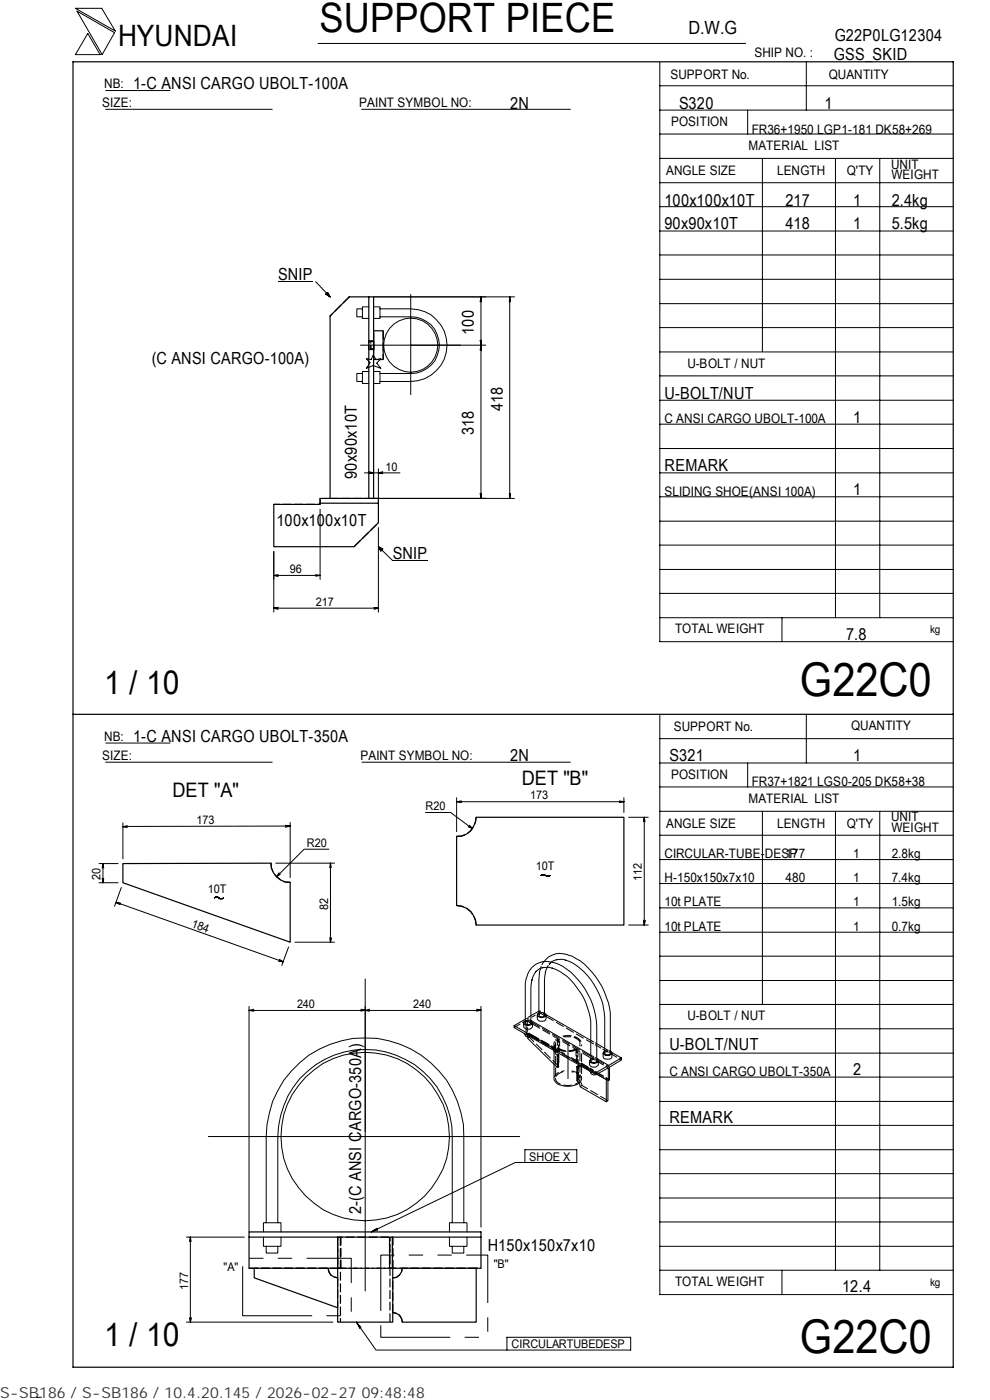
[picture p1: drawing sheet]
<svg xmlns="http://www.w3.org/2000/svg" width="210mm" height="297mm" viewBox="0 0 210 297" stroke-linecap="round" stroke-linejoin="round" font-family="sans-serif">
<g fill="none" stroke="#000" stroke-width=".21">
<path d="M16 1.8h5.6l2.9 4.8zM16.3 2.4l8 4.5-2.6 4.7zM18.6 7.1l2.6 4.5h-5.2zM22.4 19.2h13.7M67.5 9.2h90.6M139.9 18.2h62.3M139.9 13.2v122.9h62.3M171 13.1v10.3M22.4 23.2h35.3M76.7 23.2h44.3M139.9 38.8h62.3M139.9 33.6h62.3"/>
<path d="M139.9 28.4h62.3M139.9 23.4h62.3M158.6 23.4v5M161.7 33.6v41M177.2 33.7v97.4M186.6 33.7v97.4M59 59.8h7.4M67 59.8l3 3.2M139.9 59.3h62.3M139.9 54.1h62.3M139.9 49h62.3M139.9 43.8h62.3"/>
<path d="M69.1 62.4l.4-.3 .5 .9zM76.9 79.2h-1.2v1.7h1.2M76.9 65.5h-1.2v1.7h1.2M77.7 76.1l1 .2 .5-1 .5 1 1.1-.2-.9 .9 .9 1.1-1.6-.6-1.5 .6 .8-1.1zM78.2 78.8h-1.3v2.6h1.3M78.2 65.1h-1.3v2.5h1.3M79.2 78.8h1.4v2.6h-1.4M79.2 65.1h1.4v2.5h-1.4M79.2 63h29.9M80.6 65.5h6.5a7.7 7.7 0 0 1 7.7 7.7 7.7 7.7 0 0 1-7.7 7.7h-6.5M80.6 67.2h6.5a6 6 0 0 1 6.1 6 6 6 0 0 1-6.1 6h-6.5M87.1 62.5v21.2"/>
<path d="M101.8 72.2h.3l-.1 1zM101.9 73.9h.2M101.9 72.5h.2M101.9 63.7h.2M102 73.2l.1 1h-.3zM102 63v42.7M102 63l.1 1h-.3zM103 73.2h-26.6M108 63.7h.2M108.1 63l.2 1h-.3zM108.1 63v42.7M139.9 79.7h62.3"/>
<path d="M139.9 74.7h62.3M139.9 69.5h62.3M139.9 64.4h62.3M79.2 99.5v.5M80.3 99.5v6.2M139.9 95.2h62.3M139.9 90h62.3M139.9 84.9h62.3M58.1 117v12.9M67.9 108v14.9M77.3 100.3h7.5M78.2 100.1l1 .2-1 .2"/>
<path d="M79.2 105.7h29.9M80.3 111.9v18M80.3 116l.9 .5-.4 .4zM80.3 116l3 3h7.4M81.2 100.1l-.9 .2 .9 .2M101.8 104.7h.3l-.1 1zM101.9 105.1h.2M108 104.7h.3l-.2 1zM108 105.1h.2M139.9 100.3h62.3M139.9 115.6h62.3M139.9 110.6h62.3"/>
<path d="M139.9 105.4h62.3M58.1 122.1l.9 .2M58.1 122.1h9.8M58.1 129l.9 .3M58.1 129h22.2M59 121.9l-.9 .2M59 128.9l-.9 .1M67 121.9l.9 .2M67.9 122.1l-.9 .1M79.3 128.9l1 .1M80.3 129l-1 .3M139.9 131.1h62.3"/>
<path d="M139.9 125.9h62.3M139.9 120.8h62.3M165.9 131.1v5M22.4 157.6h13.7M139.9 151.7v122.9h62.3M139.9 156.7h62.3M171 151.5v10.4M22.4 161.7h35.3M26.1 174.6v7.6M27 175.2l-.9 .2 .9 .2M60.5 175.1l1 .1M61.5 174.5v11.7"/>
<path d="M61.5 175.2l-1 .3M61.5 175.2l-35.4 .1M76.8 161.7h44.2M90.2 172.4h5.4l4.6 3.4M96.8 169.2v7.2M96.8 170.1l1.1 .2M96.8 170.1h35.5M97.9 169.9l-1.1 .2M99.6 175.1l.6 .7-.9-.4M131.4 169.9l.9 .2M132.3 169.2v3.2M132.3 170.1l-.9 .2"/>
<path d="M133.3 173.4h4.2M136.6 173.4l-.1 .9M136.6 173.4l.2 .9M136.6 173.4v22.8M139.9 177.2h62.3M139.9 172.1h62.3M139.9 167h62.3M139.9 161.9h62.3M158.6 161.9v5.1M161.7 172.1v41M177.2 172.2v97.3M186.6 172.2v97.3"/>
<path d="M21 183.2h4.1M21 187.3h4.1M21.7 186.3l.1 1M21.8 183.2l-.1 .9M21.8 183.2l.2 .9M21.8 183.2v4.1M22 186.3l-.2 1M24.6 191.4l35.4 12.6M25.6 191.6l-1-.1 .9 .4M25.7 188.3l-1.4 4M45.5 190.5l.2-.2h.5l.4 .4a.99 .99 0 0 0-1.1-.2zM47.4 190.5l-.3 .2h-.5"/>
<path d="M58.5 183.1h12.4M59.2 185.2l-.5 .8M59.4 185.5l-.7 .5M62.6 199.9h8.3M69.8 180.2h-5.3l-5.8 5.8M69.9 199l.2 .9M70.1 183.1l-.2 1M70.1 183.1l.2 1M70.1 183.1v16.8M70.3 199l-.2 .9M114.7 185.7l.3-.1h.5l.2 .1M115.7 185.7l.5 .2"/>
<path d="M115.7 185.7l.2 .2h.6l.2-.2M116.4 185.8l-.2 .1M116.7 185.7l-.5 .2M116.7 185.7l-.2 .1M133.3 196.2h4.2M136.5 195.2l.1 1M136.9 195.2l-.3 1M139.9 182.4h62.3M139.9 197.8h62.3M139.9 192.6h62.3M139.9 187.4h62.3M52.8 214.4h49.2"/>
<path d="M52.8 213.5v47.9M52.8 214.4l1 .1M53.8 214.1l-1 .3M59.3 203.5l.8 .5h-1M61.2 200.9l-1.4 3.9M76.5 214.1l1 .2-1 .2M77.5 207.7v66.2M78.4 214.1l-.9 .3 .9 .1M101.1 214.1l.9 .2-.9 .2M102 213.5v46.8M111.1 217v.8a1.11 1.11 0 0 0 1.8 0v-.8M111.2 219.2l.1 .2 .4 .1"/>
<path d="M111.4 216.7l-.3 .3a1.03 1.03 0 0 0 .9 .6 1.03 1.03 0 0 0 .9-.6l-.3-.3M111.4 219.4a.61 .61 0 0 0 .3 .6 .61 .61 0 0 0 .6 0M111.4 216.2l-2.4 1.4M111.5 219.4l-.1 .2M111.6 216.5l-.2 .1M111.9 220v.3l5.6 5.5M112.3 220h.1M112.6 216.5l12.7 7.3M114 215.4v.7a1.07 1.07 0 0 0 1.7 .2l.1-.9M114.3 214.5l-1.7 1M114.5 214.9l-.5 .2v.3a1.11 1.11 0 0 0 1.8 0l-.3-.4M115.1 205.3a5.6 5.6 0 0 1 4.4 1.3 14.2 14.2 0 0 1 5.8 11v7.5a.76 .76 0 0 0 1.3 0v-7.5a15.8 15.8 0 0 0-8.2-13.1 4.8 4.8 0 0 0-5.5 .7 5.8 5.8 0 0 0-1.5 4.3v7.5a.63 .63 0 0 0 .6 .4 .63 .63 0 0 0 .6-.4v-7.5l.3-1.7-.1 .2 .9-1.9-.1 .1 1-.8 .5-.1"/>
<path d="M115.4 204a4.2 4.2 0 0 1 5.1-1.4 12.1 12.1 0 0 1 6.5 5.6 16.4 16.4 0 0 1 2.4 7.7v7.5a.69 .69 0 0 1-1.1 0v-7.5a14.6 14.6 0 0 0-7.6-11.9 3.8 3.8 0 0 0-3.8 .1M115.7 215.2l9.6 5.5M116.1 205.2l-.5 1.1 .1-.1-.2 1.6v7.6a.69 .69 0 0 1-1.2 0v-7.6l.2-1.8 .2-.6M139.9 218.3h62.3M139.9 213.1h62.3M139.9 208h62.3M139.9 202.9h62.3M117.5 223v6a2.5 2.5 0 0 0 2.6 1.5l1.3-.1 1.4-.6M118.4 222.9h.1M120.5 221.4v7.4M122.3 226.3v3a1.34 1.34 0 0 1 .7 1.2l5.6 3.3 .3-.3v-4.3M122.6 226.1l-.1 .1"/>
<path d="M122.6 226.1h.4M123 225.9l-.2 .4h-.5l.2-.1M123 221.6v.1M125 225.1v.8a1.11 1.11 0 0 0 1.9 0v-.8M125.1 227.2l.2 .3 .3 .1M125.3 224.7l-.3 .4a1.11 1.11 0 0 0 1.9 0l-.3-.4M125.3 227.4a.7 .7 0 0 0 1 .6M126.4 228v-.4l-17.4-10v.4l17.4 10 2.6-1.4v2.7M126.6 224.5l2.5 1.5M126.6 221.4l1.7 1M127.9 223.4v.8a1.13 1.13 0 0 0 1.8 .2l.1-1M128.3 223l-.4 .4a1.11 1.11 0 0 0 1.9 0l-.4-.4"/>
<path d="M129.7 223.3l2.1 1.1-5.4 3.2M131.8 224.4v.5l-2.5 1.5v2.7l-.3 .2-2.5-1.5 2.1 1.2v4.8M139.9 238.7h62.3M139.9 233.7h62.3M139.9 228.5h62.3M139.9 223.4h62.3M44.2 241.1h66M56.5 259.4v-18.3a21 21 0 0 1 20.9-20.9 21 21 0 0 1 21 20.9v18.3M58.9 259.4v-18.3a18.5 18.5 0 0 1 18.5-18.4 18.5 18.5 0 0 1 18.5 18.4v18.3M111.3 243.9h11v2.7h-11zM111.3 246.6h-2l-30.6 14.8M139.9 259.2h62.3"/>
<path d="M139.9 254.2h62.3M139.9 249h62.3M139.9 243.9h62.3M39.5 262.5h12.3M40.2 279.6l.2 .9M40.4 262.5l-.2 .9M40.4 262.5l.1 .9M40.4 262.5v18M40.6 279.6l-.2 .9M55.9 262.5v1.9h3.7v-1.9M55.9 261.4v-2h3.7v2M56.5 264.4v1.4h2.4v-1.4"/>
<path d="M78.7 261.4l1.2-.8 .2 .3zM79.6 260.8l.1 .2M95.3 262.5v1.9h3.7v-1.9M95.3 261.4v-2h3.7v2M95.9 264.4v1.4h2.5v-1.4M139.9 269.5h62.3M139.9 264.4h62.3M165.9 269.5v5.1M8.8 296.4l-1 .1M39.5 280.5h31.1M75.6 280.5l4.1 5.9h27.8M75.6 280.5l.9 1.1-.2 .2z"/>
<path d="M76.3 281.3h-.2M107.5 283.7h26.3v2.7h-26.3z"/>
<circle cx="87.1" cy="73.2" r="5.7"/>
<circle cx="77.4" cy="241.1" r="17.9"/>
</g>
<g fill="none" stroke="#000" stroke-width=".25">
<path d="M15.5 13.1h186.7v277h-186.7zM78.2 63h1v42.7h-1zM78.2 63h-4.1l-4.1 4v38.7M79.2 70.2h2.1v6.1h-2.1M67.9 106.8v.2h-9.8v9h17l5.2-5.1v-4.1M67.9 105.7h12.4v1.1h-12.4zM15.5 151.5h186.7M96.8 177.5a4 4 0 0 0 4.2-4.1h31.3v22.8h-31.3a4.2 4.2 0 0 0-4.2-4.1M96.8 177.5v14.6M96.8 177.5h.1M26.1 183.2l31.4-.1a4 4 0 0 0 4 4.1v12.7l-35.4-12.6zM57.5 183.1v.1"/>
<path d="M96.8 192.1h.1M52.8 261.4h49.2v1.1h-49.2zM52.8 262.5v6.6h1.1M69.6 269.1h-15.7v2l17.7 6.3v-6.3M69.6 269.1a2.02 2.02 0 0 0 2 2M69.6 269.1h2M71.6 262.5v8.6M71.6 277.4v3.1h11.7v-2M83.2 262.5v6.6h2.1M83.3 269.1v9.4M85.3 269.1h15.7v11.4h-15.7a2.02 2.02 0 0 0-2-2M85.3 269.1a2.02 2.02 0 0 1-2 2"/>
<path d="M102 262.5v6.6h-1"/>
</g>
<g fill="none" stroke="#000" stroke-width=".25" stroke-dasharray="1.9 .6" stroke-linecap="butt">
<path d="M74.1 63l-4.1 4M79.2 70.2v6.1v-6.1M79.2 73.6v.4h-.6v-1.5h.6v1.1M79.2 74v.2h-1v-1.9h1v1.7M81.3 70.2v6.1M67.9 105.7v1.3h-9.8M70 105.7h8.2M75.1 116l5.2-5.1M96.8 177.5a4 4 0 0 0 4.2-4.1M57.5 183.1a4 4 0 0 0 4 4.1M101 196.2a4.2 4.2 0 0 0-4.2-4.1M52.8 269.1h49.2"/>
<path d="M69.6 269.1h-15.7M71.6 269.1v-6.6M71.6 271.1v6.3M72.2 262.5v6.6M72.2 262.5v18M72.3 269.1v-6.6M82.6 262.5v6.6v-6.6M83.2 269.1h-11.6M83.3 262.5v6.6M83.3 269.1v-6.6h-11.7v6.6M83.3 278.5v-7.4M101 269.1h-15.7"/>
<path d="M82.7 280.5v-18"/>
</g>
<path d="M78.6 74v-1.5M79.2 72.5v1.5" fill="none" stroke="#000" stroke-width=".25" stroke-dasharray=".8 .3" stroke-linecap="butt"/>
<path d="M78.2 74.2v-1.9M79.2 72.3v1.9" fill="none" stroke="#000" stroke-width=".25" stroke-dasharray="1 .3" stroke-linecap="butt"/>
<path d="M71.6 269.1h.7M71.6 269.1h.6M83.3 269.1h-.7" fill="none" stroke="#000" stroke-width=".25" stroke-dasharray=".3 .1" stroke-linecap="butt"/>
<path d="M82.6 269.1h.6" fill="none" stroke="#000" stroke-width=".25" stroke-dasharray=".4 .2" stroke-linecap="butt"/>
<path d="M69.6 269.1a2.02 2.02 0 0 0 2 2M83.3 271.1a2.02 2.02 0 0 0 2-2M85.3 280.5a2.02 2.02 0 0 0-2-2" fill="none" stroke="#000" stroke-width=".25" stroke-dasharray="1.8 .6" stroke-linecap="butt"/>
<g fill="none" stroke="#000" stroke-width=".21" stroke-dasharray="1.9 .6" stroke-linecap="butt">
<path d="M112.5 219.8l5 2.8M112.6 219.4l5.2 3M112.6 219.5l7.2 4.1M112.6 219.8l4.9 2.8 .3-.1-5.2-3M112.9 216.9l12.4 7.2M112.9 217.2l12.4 7.2M112.9 217.2l-1.3-.7v2.7M115.8 215.6l9.5 5.5M119.5 219.9a3.3 3.3 0 0 1 3.8 1.3v.4M117.5 222.9v-.3l.3-.2a1.61 1.61 0 0 0 .7 1.3l-.3 .1-.7-.8M117.8 228.7a1.57 1.57 0 0 0 1.7 1.5l1.2 .1a1.96 1.96 0 0 0 2.3-1.6M117.8 221.6v7.1a2.04 2.04 0 0 1 1.9-1.3"/>
<path d="M118.4 226.4v-2.6v2.6M118.5 226.2l-6.2-6.2-.4 .3M118.5 223.7v2.5l-.3 .3-.7-.7M121.1 224.4l3.9 2.2M122.3 222.5a3.8 3.8 0 0 1-4.4-.6l-.1-.7M122.5 222.6a4.1 4.1 0 0 1-4.8-.6l-.2-.4v1.3M122.5 226.1v3.1v-3M122.6 226.1l-.1 3.1v-3.1M123 223.3v5.4a1.82 1.82 0 0 0-1.8-1.3M123 221.2a2.42 2.42 0 0 0-2.9-1.2h-.6M123.3 223.5v5.5l-.5 .8M125 227l-12.4-7.2"/>
<path d="M125 227l-2-1.1 .4-.3 1.6 1M128.9 233.5l-5.5-3.2-.4 .2"/>
</g>
<path d="M109 218l2.4-1.4M117.5 228.6a2.42 2.42 0 0 1 2.2-1.4M118.3 220.3v2.7M118.4 223.2v-2.7M122.2 222.6v2.7M122.3 225.4v-2.7M126.8 224.9l2.5 1.5" fill="none" stroke="#000" stroke-width=".21" stroke-dasharray="1.5 .5" stroke-linecap="butt"/>
<path d="M121.2 227.2h.2a2.17 2.17 0 0 1 1.9 1.4" fill="none" stroke="#000" stroke-width=".21" stroke-dasharray="1.4 .5" stroke-linecap="butt"/>
<path d="M112.3 220v-.8M118.3 220.5l-.4 .4-.1 .3" fill="none" stroke="#000" stroke-width=".21" stroke-dasharray=".4 .2" stroke-linecap="butt"/>
<path d="M111.4 217a.69 .69 0 0 1 1.2 0M112.6 215.5l-1.2 .7M114.3 215.4a.63 .63 0 0 1 .6-.4 .63 .63 0 0 1 .6 .4M115.4 204l-.3 .3-.4 1.1M117.5 221.6v-.4l.5-.7M125.3 221.1l1.3 .7M125.3 220.7l1.3 .7M125.3 223.8l1.3 .7M125.3 225.1a.69 .69 0 0 1 .6-.4 .69 .69 0 0 1 .7 .4M125.3 224.7a1.27 1.27 0 0 1 1.3 0M128.3 223.4a.69 .69 0 0 1 1.1 0" fill="none" stroke="#000" stroke-width=".21" stroke-dasharray=".8 .3" stroke-linecap="butt"/>
<path d="M112 219.4l.6 .4M112.6 219.5l-.3-.2M118.3 223h.4M118.4 222.9l.2 .2-.2 .1M122.2 225.3l.1-.1 .2 .2h-.2M122.6 225.3l-.1 .1-.2-.2 .1-.1M122.9 221.9l.1-.7M123 226.1h.2l-.4 .2M123.2 222l.1-.4v.3M123.2 226.1l.2-.5" fill="none" stroke="#000" stroke-width=".21" stroke-dasharray=".3 .1" stroke-linecap="butt"/>
<path d="M112.8 215.8l1.5-.8M115.7 215.2l-1.2-.7h-.2M125 227l1.5 .8M125.3 224.1l1.5 .8M126.5 227.8l-1.5-.8M128.3 222.8l1.5 .9M128.3 222.4l1.4 .9" fill="none" stroke="#000" stroke-width=".21" stroke-dasharray=".9 .3" stroke-linecap="butt"/>
<path d="M115.8 215.6l-1.3-.7v-.4M126.6 221.8l1.7 1" fill="none" stroke="#000" stroke-width=".21" stroke-dasharray="1.1 .3" stroke-linecap="butt"/>
<path d="M118.5 222.9v-2.3M122.6 223v2.3M129.8 223.7l2 1.2" fill="none" stroke="#000" stroke-width=".21" stroke-dasharray="1.3 .4" stroke-linecap="butt"/>
<path d="M111.8 219v-2.2M118.7 220.8v2.2M122.4 225.1v-2.2" fill="none" stroke="#000" stroke-width=".21" stroke-dasharray="1.2 .4" stroke-linecap="butt"/>
<path d="M111.8 216.3l1.1 .6M111.9 220v-.6l.6 .4" fill="none" stroke="#000" stroke-width=".21" stroke-dasharray=".7 .2" stroke-linecap="butt"/>
<path d="M112.6 219.8l-1-.6 .2-.2 .8 .5M118.2 223.8v2.7M126.9 225.3l2.1 1.3" fill="none" stroke="#000" stroke-width=".21" stroke-dasharray="1.4 .4" stroke-linecap="butt"/>
<path d="M116.9 204.1l-.8 1.1M123.4 230.3l-.5-1-.2-.2-.4 .2M125 226.6l1.6 1M125 226.6l1.6 .9M125.3 224.4l1.6 .9" fill="none" stroke="#000" stroke-width=".21" stroke-dasharray="1 .3" stroke-linecap="butt"/>
<path d="M111.7 216l.9 .5M111.9 219.4l.4-.2 .3 .2" fill="none" stroke="#000" stroke-width=".21" stroke-dasharray=".5 .2" stroke-linecap="butt"/>
<path d="M122.7 229.1v-3.1M126.6 227.6l2.7 1.5M126.6 227.5l2.3 1.3-.3 .2" fill="none" stroke="#000" stroke-width=".21" stroke-dasharray="1.7 .5" stroke-linecap="butt"/>
<path d="M115.1 205.3l.1-.1-.1 .1M117.1 205.4h.2h-.2M118 203.6l.2-.1-.2 .1M120 203.7h.1h-.1M125.5 227.5l-.2 .2M128.9 228.8v.4" fill="none" stroke="#000" stroke-width=".21" stroke-dasharray=".2 .1" stroke-linecap="butt"/>
<path d="M69.1 62.1h.9v.9h-.9zM80.3 116.1h.9v.8h-.9z" fill="#000"/>
<path d="M111.4 216.7a1.12 1.12 0 0 1 1.2 0M114.3 215a1.12 1.12 0 0 1 1.2 0M128.3 223a1.12 1.12 0 0 1 1.1 0" fill="none" stroke="#000" stroke-width=".21" stroke-dasharray=".7 .3" stroke-linecap="butt"/>
<path d="M51.5 279.1h23v-12.2h-23v12.2M80.8 283.7h22.7v-17.4h-22.7v17.4" fill="none" stroke="#000" stroke-width=".21" stroke-dasharray="14.7 3 3 3 3 3" stroke-linecap="butt"/>
<g font-size="9.9">
<text x="169.7" y="147.6">G22C0</text>
<text x="169.7" y="286.9">G22C0</text>
</g>
<text font-size="8.6" x="67.7" y="6.9">SUPPORT PIECE</text>
<g font-size="7">
<text x="22.1" y="147.2">1 / 10</text>
<text x="22.1" y="285.6">1 / 10</text>
</g>
<text font-size="6.3" x="25.1" y="9.8">HYUNDAI</text>
<g font-size="4.2">
<text x="110.7" y="166.5">DET &quot;B&quot;</text>
<text x="36.6" y="169.2">DET &quot;A&quot;</text>
</g>
<text font-size="3.9" x="146" y="7.3">D.W.G</text>
<g font-size="3.5">
<text x="177" y="8.7">G22P0LG12304</text>
<text x="176.9" y="12.8">GSS_SKID</text>
<text x="28.3" y="19">1-C ANSI CARGO UBOLT-100A</text>
<text x="108.2" y="23.1">2N</text>
<text x="144" y="23.1">S320</text>
<text x="174.8" y="23.1">1</text>
<text x="141" y="43.6">100x100x10T</text>
<text x="166.6" y="43.6">217</text>
<text x="180.9" y="43.6">1</text>
<text x="189.1" y="43.6">2.4kg</text>
<text x="141" y="48.7">90x90x10T</text>
<text x="166.6" y="48.7">418</text>
<text x="180.9" y="48.7">1</text>
<text x="189.1" y="48.7">5.5kg</text>
<text x="59" y="59.4">SNIP</text>
<text x="100.5" y="71" transform="rotate(-90 100.5 71)">100</text>
<text x="32.2" y="77.1">(C ANSI CARGO-100A)</text>
<text x="106.7" y="87.3" transform="rotate(-90 106.7 87.3)">418</text>
<text x="141" y="84.6">U-BOLT/NUT</text>
<text x="180.9" y="89.7">1</text>
<text x="100.5" y="92.4" transform="rotate(-90 100.5 92.4)">318</text>
<text x="75.7" y="101.5" transform="rotate(-90 75.7 101.5)">90x90x10T</text>
<text x="141" y="99.9">REMARK</text>
<text x="180.9" y="105.1">1</text>
<text x="58.7" y="111.5">100x100x10T</text>
<text x="83.3" y="118.5">SNIP</text>
<text x="179.5" y="135.8">7.8</text>
<text x="28.3" y="157.3">1-C ANSI CARGO UBOLT-350A</text>
<text x="108.2" y="161.4">2N</text>
<text x="142" y="161.4">S321</text>
<text x="180.9" y="161.4">1</text>
<text x="142" y="222.8">U-BOLT/NUT</text>
<text x="180.9" y="228">2</text>
<text x="142" y="238.3">REMARK</text>
<text x="76.6" y="257.6" transform="rotate(-90 76.6 257.6)">2-(C ANSI CARGO-350A)</text>
<text x="103.5" y="265.3">H150x150x7x10</text>
<text x="178.6" y="274.1">12.4</text>
</g>
<text font-size="3.2" fill="#323232" x="0" y="296.6">S-SB186 / S-SB186 / 10.4.20.145 / 2026-02-27 09:48:48</text>
<g font-size="2.8">
<text x="142.2" y="16.8">SUPPORT No.</text>
<text x="160" y="12.2">SHIP NO. :</text>
<text x="175.8" y="16.7">QUANTITY</text>
<text x="21.7" y="22.8">SIZE:</text>
<text x="22.1" y="18.7">NB:</text>
<text x="76.2" y="22.8">PAINT SYMBOL NO:</text>
<text x="142.3" y="26.8">POSITION</text>
<text x="159.4" y="28.4">FR36+1950 LGP1-181 DK58+269</text>
<text x="158.8" y="31.7">MATERIAL LIST</text>
<text x="189" y="35.8">UNIT</text>
<text x="141.3" y="37.2">ANGLE SIZE</text>
<text x="164.8" y="37.1">LENGTH</text>
<text x="179.6" y="37.1">Q'TY</text>
<text x="189.1" y="38">WEIGHT</text>
<text x="145.8" y="78">U-BOLT / NUT</text>
<text x="141" y="89.8">C ANSI CARGO UBOLT-100A</text>
<text x="141" y="105.2">SLIDING SHOE(ANSI 100A)</text>
<text x="143.2" y="134.4">TOTAL WEIGHT</text>
<text x="142.9" y="155">SUPPORT No.</text>
<text x="180.5" y="154.9">QUANTITY</text>
<text x="21.7" y="161.3">SIZE:</text>
<text x="22.1" y="157.1">NB:</text>
<text x="76.5" y="161.2">PAINT SYMBOL NO:</text>
<text x="142.3" y="165.3">POSITION</text>
<text x="159.4" y="166.7">FR37+1821 LGS0-205 DK58+38</text>
<text x="158.8" y="170.3">MATERIAL LIST</text>
<text x="141.3" y="175.7">ANGLE SIZE</text>
<text x="164.8" y="175.6">LENGTH</text>
<text x="179.6" y="175.6">Q'TY</text>
<text x="189" y="174.2">UNIT</text>
<text x="189.1" y="176.5">WEIGHT</text>
<text x="141" y="182">CIRCULAR-TUBE-DESP</text>
<text x="166.6" y="182">177</text>
<text x="180.9" y="182">1</text>
<text x="189.1" y="182">2.8kg</text>
<text x="141" y="187.2">H-150x150x7x10</text>
<text x="166.6" y="187.2">480</text>
<text x="180.9" y="187.2">1</text>
<text x="189.1" y="187.2">7.4kg</text>
<text x="141" y="192.3">10t PLATE</text>
<text x="141" y="197.4">10t PLATE</text>
<text x="180.9" y="192.3">1</text>
<text x="180.9" y="197.4">1</text>
<text x="189.1" y="192.3">1.5kg</text>
<text x="189.1" y="197.4">0.7kg</text>
<text x="145.8" y="216.5">U-BOLT / NUT</text>
<text x="142" y="228.2">C ANSI CARGO UBOLT-350A</text>
<text x="143.2" y="272.9">TOTAL WEIGHT</text>
</g>
<g font-size="2.5">
<text x="81.8" y="99.8">10</text>
<text x="61.5" y="121.6">96</text>
<text x="67" y="128.5">217</text>
<text x="90.3" y="171.9">R20</text>
<text x="112.4" y="169.6">173</text>
<text x="41.7" y="174.8">173</text>
<text x="65.1" y="179.7">R20</text>
<text x="113.6" y="184.7">10T</text>
<text x="21.3" y="186.8" transform="rotate(-90 21.3 186.8)">20</text>
<text x="44.1" y="189.5">10T</text>
<text x="136.1" y="186.9" transform="rotate(-90 136.1 186.9)">112</text>
<text x="40.5" y="196.6" transform="rotate(20 40.5 196.6)">184</text>
<text x="69.6" y="193" transform="rotate(-90 69.6 193)">82</text>
<text x="63" y="213.9">240</text>
<text x="87.6" y="213.9">240</text>
<text x="112.3" y="246.2">SHOE X</text>
<text x="47.4" y="269.7">&quot;A&quot;</text>
<text x="104.7" y="269">&quot;B&quot;</text>
<text x="39.9" y="273.6" transform="rotate(-90 39.9 273.6)">177</text>
<text x="108.5" y="286">CIRCULARTUBEDESP</text>
</g>
<g font-size="2.3">
<text x="197.3" y="134.3">kg</text>
<text x="197.3" y="272.8">kg</text>
</g>
</svg>
